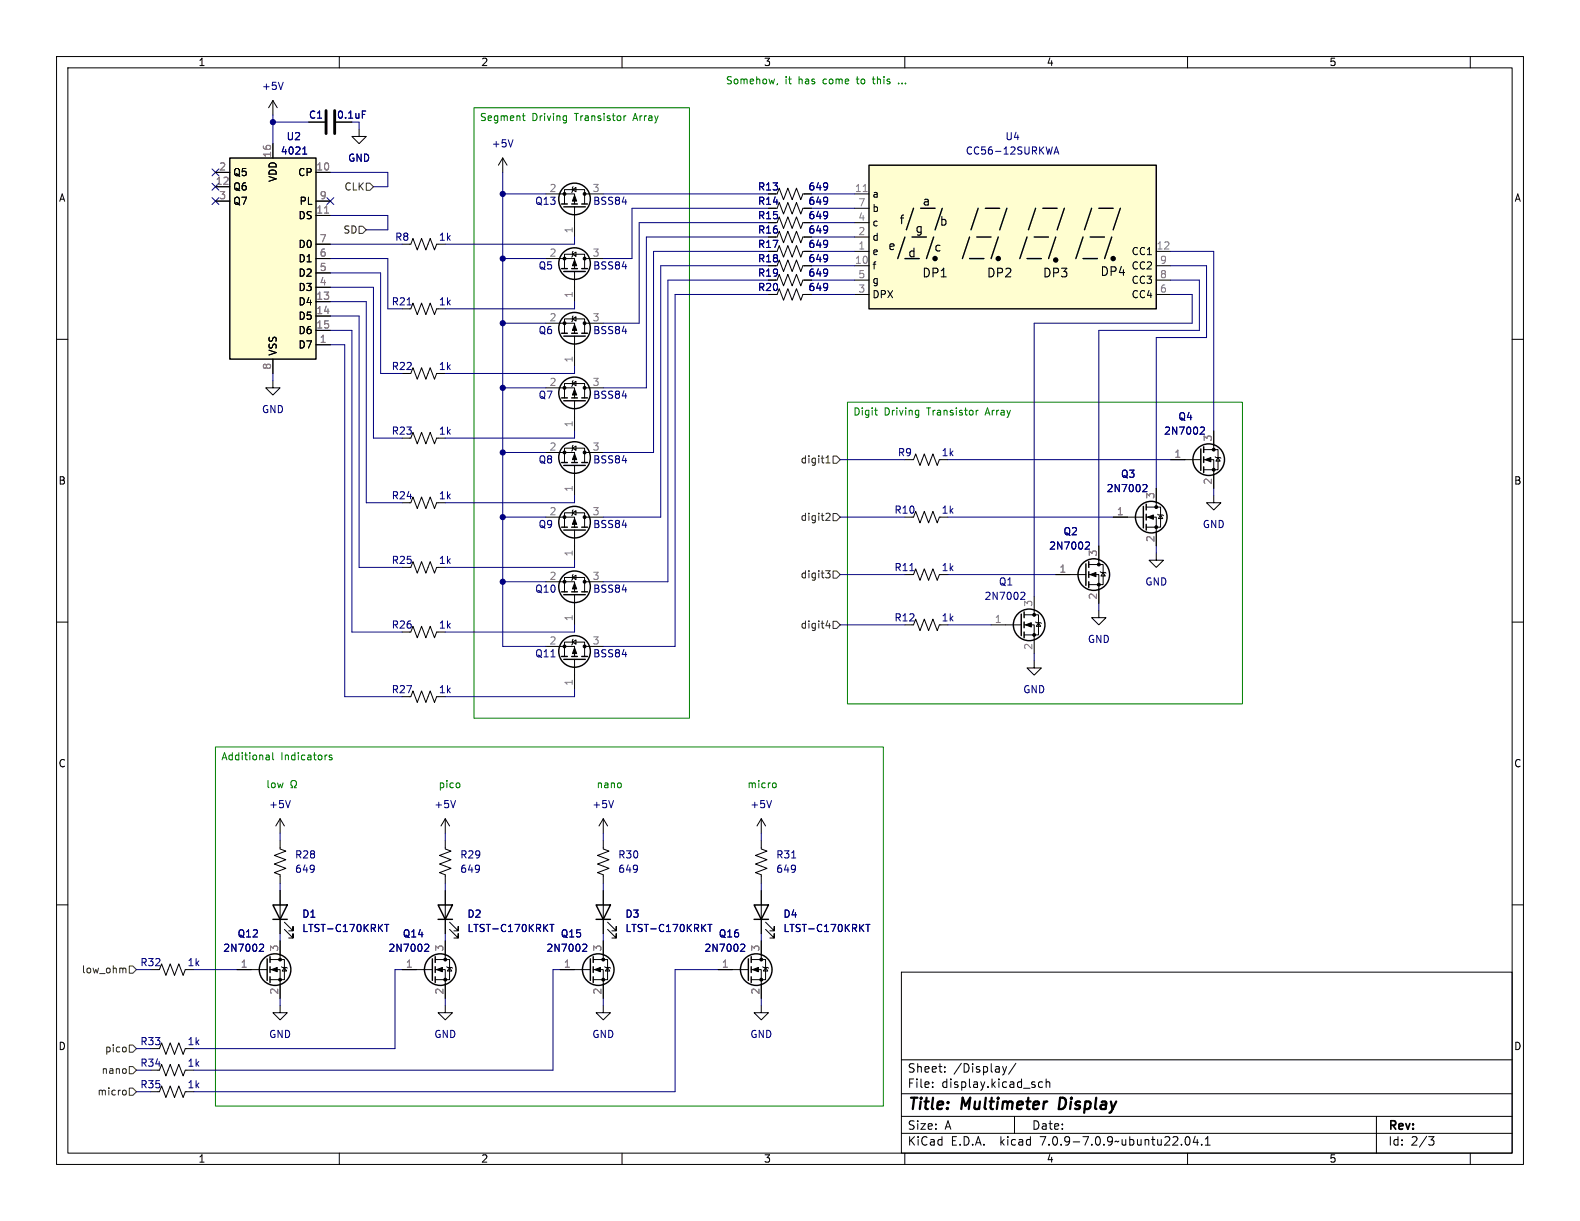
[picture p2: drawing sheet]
<svg xmlns="http://www.w3.org/2000/svg" width="279mm" height="216mm" viewBox="0 0 279 216" stroke-linecap="round" stroke-linejoin="round" font-family="sans-serif">
<g fill="none" stroke="#000" stroke-width=".18">
<path d="M10 10h259.4v195.9h-259.4zM12 12h255.4v191.9h-255.4zM48.3 17.8v2.5M48.3 17.8l-.8 1.3M48.3 17.8l.7 1.3M60 10v2M110 10v2M160 10v2M210 10v2M260 10v2M38.1 30.5h2.5M38.1 33h2.5"/>
<path d="M38.1 35.6h2.5M48.3 25.4v2.5M54.6 21.6h2.8M55.9 30.5h2.5M55.9 38.1h2.5M55.9 35.6h2.5M63.5 22.9v1.2h1.3l-1.3 1.3-1.3-1.3h1.3M88.9 27.9l-.8 1.3M88.9 27.9v2.6M88.9 27.9l.8 1.3M96.5 34.3h5.1v1.8M99.8 36.1v-2.6h3.6v2.6"/>
<path d="M101.2 33.5l.7-.4v.8zM101.3 33l-.1 .1v.8l-.1 .1M101.6 36.6v5.3M103.4 34.3h3.3M137.4 34.3l.4-1 .8 2 .7-2 .8 2 .7-2 .8 2 .4-1h1.5M137.4 36.8l.4-1 .8 2 .7-2 .8 2 .7-2 .8 2 .4-1h1.5M137.4 39.4l.4-1 .8 2 .7-2 .8 2 .7-2 .8 2 .4-1h1.5M151.1 34.3h2.6M151.1 36.8h2.6M151.1 39.4h2.6M10 60h2M55.9 53.3h2.5"/>
<path d="M55.9 55.9h2.5M55.9 58.4h2.5M55.9 50.8h2.5M55.9 48.3h2.5M55.9 45.7h2.5M55.9 43.2h2.5M72.4 43.2h.2l.4-1 .8 2 .7-2 .8 2 .8-2 .7 2 .4-1M72.6 54.6l.4-1 .8 2 .7-2 .8 2 .8-2 .7 2 .4-1M96.5 45.7h5.1v1.8M96.5 57.2h5.1v1.7M99.8 47.5v-2.5h3.6v2.5M99.8 58.9v-2.5h3.6v2.5"/>
<path d="M101.2 45l.7-.4v.7zM101.2 56.4l.7-.4v.8zM101.3 44.5l-.1 .1v.7l-.1 .2M101.3 55.9l-.1 .1v.8l-.1 .1M101.6 48v5.3M101.6 59.4v5.4M103.4 45.7h3.3M103.4 57.2h3.3M137.4 47l.4-1 .8 2 .7-2 .8 2 .7-2 .8 2 .4-1h1.5M137.4 44.5l.4-1.1 .8 2.1 .7-2.1 .8 2.1 .7-2.1 .8 2.1 .4-1h1.5M137.4 41.9l.4-1 .8 2 .7-2 .8 2 .7-2 .8 2 .4-1h1.5M137.4 49.5l.4-1 .8 2 .7-2 .8 2 .7-2 .8 2 .4-1h1.5"/>
<path d="M137.4 52.1l.4-1 .8 2 .7-2 .8 2 .7-2 .8 2 .4-1h1.5M151.1 47h2.6M151.1 44.5h2.6M151.1 41.9h2.6M151.1 49.5h2.6M151.1 52.1h2.6M204.5 47h2.5M204.5 44.5h2.5M204.5 49.5h2.5M204.5 52.1h2.5M267.4 60h2M48.3 67.3v1.3h1.2l-1.2 1.3-1.3-1.3h1.3"/>
<path d="M48.3 63.5v2.5M55.9 61h2.5M72.6 77.5l.4-1 .8 2 .7-2 .8 2 .8-2 .7 2 .4-1M72.6 66l.4-1 .8 2.1 .7-2.1 .8 2.1 .8-2.1 .7 2.1 .4-1.1M96.5 68.6h5.1v1.8M99.8 70.4v-2.6h3.6v2.6M101.2 67.8l.7-.4v.8zM101.2 79.2l.7-.3v.7zM101.3 67.3l-.1 .1v.8l-.1 .1M101.3 78.7l-.1 .2v.7l-.1 .2M101.6 70.9v5.3M103.4 68.6h3.3"/>
<path d="M212.9 79.5h2.5v3.6h-2.5M214.6 76.2v3.3M72.6 88.9l.4-1 .8 2 .7-2 .8 2 .8-2 .7 2 .4-1M96.5 91.4h5.1v1.8M96.5 80h5.1v1.8M99.8 93.2v-2.5h3.6v2.5M99.8 81.8v-2.6h3.6v2.6M101.2 90.7l.7-.4v.8zM101.3 90.2l-.1 .1v.8l-.1 .1M101.6 82.3v5.3M101.6 93.7v5.4M103.4 91.4h3.3"/>
<path d="M103.4 80h3.3M161.3 81.3h.2l.4-1 .8 2 .7-2 .8 2 .8-2 .7 2 .4-1M161.5 91.4l.4-1 .8 2.1 .7-2.1 .8 2.1 .8-2.1 .7 2.1 .4-1.1M192.5 99.8h2.6v3.6h-2.6M194.3 96.5v3.3M196.8 91.4h5.4M202.7 91.4h1.8v5.1M202.7 89.7h2.5v3.5h-2.5M204.5 97.8v1.3h1.2l-1.2 1.2-1.3-1.2h1.3M204.5 86.4v3.3M204.7 90.9l.2 .2h.7l.1 .1M205.2 91.1l.4 .6h-.7z"/>
<path d="M207 81.3h5.3M212.9 81.3h1.7v5.1M214.6 87.6v1.3h1.3l-1.3 1.3-1.2-1.3h1.2M214.9 80.8l.1 .1h.8l.1 .1M215.4 80.9l.4 .6h-.8zM10 110h2M72.6 111.8l.4-1.1 .8 2.1 .7-2.1 .8 2.1 .8-2.1 .7 2.1 .4-1M72.6 100.3l.4-1 .8 2 .7-2 .8 2 .8-2 .7 2 .4-1M96.5 114.3h5.1v1.8M96.5 102.9h5.1v1.7M99.8 116.1v-2.6h3.6v2.6M99.8 104.6v-2.5h3.6v2.5"/>
<path d="M101.2 113.5l.7-.3v.7zM101.2 102.1l.7-.4v.8zM101.3 113l-.1 .2v.7l-.1 .1M101.3 101.6l-.1 .1v.8l-.1 .1M101.6 105.2v5.3M101.6 116.6v5.3M103.4 114.3h3.3M103.4 102.9h3.3M161.5 101.6l.4-1 .8 2 .7-2 .8 2 .8-2 .7 2 .4-1M161.5 110.5l.4-1 .8 2 .7-2 .8 2 .8-2 .7 2 .4-1M175.3 110.5h5.3M181.1 110.5h1.8v5.1"/>
<path d="M181.1 108.7h2.5v3.6h-2.5M182.9 116.8v1.3h1.2l-1.2 1.3-1.3-1.3h1.3M182.9 105.4v3.3M183.1 110l.2 .1h.7l.1 .1M183.6 110.1l.4 .6h-.7zM186.7 101.6h5.3M192.5 101.6h1.8v5.1M194.3 108v1.2h1.3l-1.3 1.3-1.3-1.3h1.3M194.6 101.1l.1 .1h.8l.1 .1M195.1 101.2l.4 .7h-.8zM267.4 110h2M72.6 123.2l.4-1 .8 2 .7-2 .8 2 .8-2 .7 2 .4-1"/>
<path d="M10 160h2M49.5 148.6v1.5l1 .4-2 .8 2 .7-2 .8 2 .7-2 .8 1 .4v1.5M49.5 144.8v2.5M49.5 157.5v7.6M49.5 144.8l-.7 1.3M49.5 144.8l.8 1.3M78.7 148.6v1.5l1.1 .4-2.1 .8 2.1 .7-2.1 .8 2.1 .7-2.1 .8 1 .4v1.5M78.7 144.8l-.7 1.3M78.7 144.8v2.5M78.7 157.5v7.6M78.7 144.8l.8 1.3M106.7 148.6v1.5l1 .4-2 .8 2 .7-2 .8 2 .7-2 .8 1 .4v1.5"/>
<path d="M106.7 144.8v2.5M106.7 157.5v7.6M106.7 144.8l-.8 1.3M106.7 144.8l.7 1.3M134.6 148.6v1.5l1 .4-2 .8 2 .7-2 .8 2 .7-2 .8 1 .4v1.5M134.6 144.8l-.7 1.3M134.6 144.8v2.5M134.6 157.5v7.6M134.6 144.8l.8 1.3M267.4 160h2M28.2 171.5l.4-1.1 .7 2.1 .8-2.1 .8 2.1 .7-2.1 .8 2.1 .4-1M41.9 171.5h5.3"/>
<path d="M47.8 171.5h1.7v5M47.8 169.7h2.5v3.5h-2.5M49.5 177.8v1.3h1.3l-1.3 1.2-1.2-1.2h1.2M49.5 166.4v3.3M49.8 170.9l.1 .2h.8l.1 .1M50.3 164.3l1.5 1.6v-.8v.8h-.7M50.3 163.1l1.5 1.5v-.8v.8h-.7M50.3 171.1l.4 .6h-.8zM71.1 171.5h5.4M77 171.5h1.7v5M77 169.7h2.5v3.5h-2.5M78.7 177.8v1.3h1.3l-1.3 1.2-1.2-1.2h1.2"/>
<path d="M78.7 166.4v3.3M79 170.9l.1 .2h.8l.1 .1M79.5 171.1l.4 .6h-.8zM79.5 164.3l1.5 1.6v-.8v.8h-.7M79.5 163.1l1.5 1.5v-.8v.8h-.7M99.1 171.5h5.3M104.9 171.5h1.8v5M104.9 169.7h2.5v3.5h-2.5M106.7 177.8v1.3h1.2l-1.2 1.2-1.3-1.2h1.3M106.7 166.4v3.3M106.9 170.9l.2 .2h.7l.1 .1M107.4 164.3l1.6 1.6v-.8v.8h-.8"/>
<path d="M107.4 163.1l1.6 1.5v-.8v.8h-.8M107.4 171.1l.4 .6h-.7zM127 171.5h5.3M132.8 171.5h1.8v5M132.8 169.7h2.6v3.5h-2.6M134.6 177.8v1.3h1.3l-1.3 1.2-1.3-1.2h1.3M134.6 166.4v3.3M134.9 170.9l.1 .2h.8l.1 .1M135.4 171.1l.4 .6h-.8zM135.4 164.3l1.5 1.6v-.8v.8h-.8M135.4 163.1l1.5 1.5v-.8v.8h-.8M159.4 171.9h108v32h-108z"/>
<path d="M28.2 185.4l.4-1 .7 2 .8-2 .8 2 .7-2 .8 2 .4-1M28.2 193l.4-1 .7 2.1 .8-2.1 .8 2.1 .7-2.1 .8 2.1 .4-1.1M28.2 189.2l.4-1 .7 2 .8-2 .8 2 .7-2 .8 2 .4-1M159.4 197.4h108M159.4 193.4h108M159.4 187.4h108M164.9 192.1v.2M164.9 191.4v.1M167.1 189.4v.2M167.1 188.7v.1M177.3 188.6l.3 1M177.6 189.6l-.1 .3-.2 .2"/>
<path d="M178 188.6l-.4 1M179.4 197.4v3M179.6 188l-1.2 1.9M184.4 191.4l-.5-.1-.3 .3v.4l.2 .2h.6M185 191.4l.2-.1 .4 .1v.9M185 190.8v1.5M243.4 197.4v6.5M60 203.9v2M110 203.9v2M159.4 200.4h108M160 203.9v2M209.7 201.1l.2-.1a.81 .81 0 0 1 .6 .6 .81 .81 0 0 1-.3 .8l-.1 .1a.81 .81 0 0 1-.4-1.4z"/>
<path d="M210 203.9v2M211.4 200.9l-.4 1.1h.9M211.7 201.5v1M212.5 202.3v.2M213.1 202.5h.9M213.1 201.4l.5-.4v1.5M252.6 201h1l-.5 .6 .4 .1 .1 .5-.3 .3h-.4M260 203.9v2"/>
</g>
<path d="M187.5 194.1l-.3 2h.5" fill="none" stroke="#000" stroke-width=".4"/>
<g fill="none" stroke="#000" stroke-width=".25">
<path d="M40.6 27.9h15.3v35.6h-15.3zM99.3 36.1h1M99.7 36.6h3.8M101.1 36.1h1M102.9 36.1h1M153.7 29.2h50.8v25.4h-50.8zM161.5 36.8l-1.2 3.8M162.8 36.8h2.6M166.6 36.8l-1.2 3.8M173 36.8l-1.3 3.8M174.2 36.8h2.6M178.1 36.8l-1.3 3.8"/>
<path d="M183.1 36.8l-1.2 3.8M184.4 36.8h2.5M188.2 36.8l-1.3 3.8M193 36.8l-1.2 3.8M194.3 36.8h2.5M198.1 36.8l-1.3 3.8M99.3 47.5h1M99.3 58.9h1M99.7 48h3.8M99.7 59.4h3.8M101.1 47.5h1M101.1 58.9h1"/>
<path d="M102.9 47.5h1M102.9 58.9h1M160 41.9l-1.3 3.8M160 45.7h2.6M161.3 41.9h2.5M165.1 41.9l-1.3 3.8M171.4 45.7h2.6M171.4 41.9l-1.2 3.8M172.7 41.9h2.6M176.5 41.9l-1.2 3.8M181.6 45.7h2.5M181.6 41.9l-1.3 3.8"/>
<path d="M182.9 41.9h2.5M186.7 41.9l-1.3 3.8M191.5 45.7h2.6M191.5 41.9l-1.3 3.8M192.8 41.9h2.5M196.6 41.9l-1.3 3.8M99.3 70.4h1M99.7 70.9h3.8M101.1 70.4h1M102.9 70.4h1M212.3 79.4v3.8M212.9 79v1"/>
<path d="M99.3 93.2h1M99.3 81.8h1M99.7 93.7h3.8M99.7 82.3h3.8M101.1 93.2h1M101.1 81.8h1M102.9 93.2h1M102.9 81.8h1M192 99.7v3.8M192.5 99.3v1M202.2 89.5v3.8M202.7 89.2v1"/>
<path d="M202.7 90.9v1M202.7 92.7v1M212.9 80.8v1M212.9 82.6v1M99.3 116.1h1M99.3 104.6h1M99.7 116.6h3.8M99.7 105.2h3.8M101.1 116.1h1M101.1 104.6h1M102.9 116.1h1M102.9 104.6h1"/>
<path d="M180.6 108.6v3.8M181.1 108.2v1M181.1 110v1M181.1 111.8v1M192.5 101.1v1M192.5 102.9v1M47.2 169.5v3.9M47.8 169.2v1M47.8 170.9v1.1M47.8 172.7v1M48.3 160h2.5l-1.3 2.6zM48.3 162.6h2.5"/>
<path d="M76.5 169.5v3.9M77 169.2v1M77 170.9v1.1M77 172.7v1M77.5 160h2.5l-1.3 2.6zM77.5 162.6h2.5M104.4 169.5v3.9M104.9 169.2v1M104.9 170.9v1.1M104.9 172.7v1M105.4 160h2.5l-1.2 2.6zM105.4 162.6h2.5"/>
<path d="M132.3 169.5v3.9M132.8 169.2v1M132.8 170.9v1.1M132.8 172.7v1M133.3 160h2.6l-1.3 2.6zM133.3 162.6h2.6"/>
<circle cx="101.6" cy="35.2" r="2.79"/>
<circle cx="101.6" cy="46.6" r="2.79"/>
<circle cx="101.6" cy="58" r="2.79"/>
<circle cx="101.6" cy="69.5" r="2.79"/>
<circle cx="101.6" cy="80.9" r="2.79"/>
<circle cx="101.6" cy="92.3" r="2.79"/>
<circle cx="203.6" cy="91.4" r="2.79"/>
<circle cx="213.7" cy="81.3" r="2.79"/>
<circle cx="101.6" cy="103.8" r="2.79"/>
<circle cx="101.6" cy="115.2" r="2.79"/>
<circle cx="182" cy="110.5" r="2.79"/>
<circle cx="193.4" cy="101.6" r="2.79"/>
<circle cx="48.6" cy="171.4" r="2.79"/>
<circle cx="77.9" cy="171.4" r="2.79"/>
<circle cx="105.8" cy="171.4" r="2.79"/>
<circle cx="133.7" cy="171.4" r="2.79"/>
</g>
<g fill="#000" stroke="#000" stroke-width=".18">
<path d="M101.6 34.5l.4 1.1h-.8zM101.6 46l.4 1h-.8zM101.6 57.4l.4 1h-.8zM101.6 68.8l.4 1.1h-.8zM101.6 91.7l.4 1h-.8zM101.6 80.3l.4 1h-.8zM202.9 91.4l1.1-.3v.7zM213.1 81.3l1-.4v.8zM101.6 114.6l.4 1h-.8zM101.6 103.1l.4 1h-.8zM181.4 110.5l1-.4v.8zM192.8 101.6l1-.4v.8z"/>
<path d="M48 171.5l1-.4v.7zM77.2 171.5l1-.4v.7zM105.2 171.5l1-.4v.7zM133.1 171.5l1-.4v.7z"/>
<circle cx="99.8" cy="34.3" r=".25"/>
<circle cx="103.4" cy="34.3" r=".25"/>
<circle cx="99.8" cy="57.1" r=".25"/>
<circle cx="99.8" cy="45.7" r=".25"/>
<circle cx="103.4" cy="57.1" r=".25"/>
<circle cx="103.4" cy="45.7" r=".25"/>
<circle cx="99.8" cy="68.6" r=".25"/>
<circle cx="103.4" cy="68.6" r=".25"/>
<circle cx="214.6" cy="79.5" r=".25"/>
<circle cx="99.8" cy="80" r=".25"/>
<circle cx="99.8" cy="91.4" r=".25"/>
<circle cx="103.4" cy="80" r=".25"/>
<circle cx="103.4" cy="91.4" r=".25"/>
<circle cx="194.3" cy="99.8" r=".25"/>
<circle cx="204.5" cy="93.2" r=".25"/>
<circle cx="204.5" cy="89.7" r=".25"/>
<circle cx="214.6" cy="83.1" r=".25"/>
<circle cx="99.8" cy="102.9" r=".25"/>
<circle cx="99.8" cy="114.3" r=".25"/>
<circle cx="103.4" cy="114.3" r=".25"/>
<circle cx="103.4" cy="102.9" r=".25"/>
<circle cx="182.9" cy="112.3" r=".25"/>
<circle cx="182.9" cy="108.7" r=".25"/>
<circle cx="194.3" cy="103.4" r=".25"/>
<circle cx="49.5" cy="173.2" r=".25"/>
<circle cx="49.5" cy="169.7" r=".25"/>
<circle cx="78.7" cy="173.2" r=".25"/>
<circle cx="78.7" cy="169.7" r=".25"/>
<circle cx="106.7" cy="173.2" r=".25"/>
<circle cx="106.7" cy="169.7" r=".25"/>
<circle cx="134.6" cy="173.2" r=".25"/>
<circle cx="134.6" cy="169.7" r=".25"/>
</g>
<g fill="none" stroke="#000080" stroke-width=".18">
<path d="M48.3 21.6h6.3M48.3 20.3v5.1M58.4 30.5h10.2v2.5h-2.6M58.4 38.1h10.2v2.5h-3.8M63.5 21.6v1.3M88.9 30.5v83.8h7.6M88.9 34.3h7.6M106.7 34.3h29.2M135.9 39.4h-22.9v17.8h-6.3M135.9 36.8h-24.1v8.9h-5.1M143.5 39.4h7.6M143.5 36.8h7.6"/>
<path d="M143.5 34.3h7.6M58.4 43.2h12.7M58.4 55.9h5.1v44.4h7.6M58.4 58.4h3.8v53.4h8.9M58.4 45.7h10.2v8.9h2.5M58.4 48.3h8.9v17.7h3.8M58.4 53.3h6.4v35.6h6.3M58.4 50.8h7.6v26.7h5.1M72 53.9h.7M88.9 57.2h7.6M88.9 45.7h7.6M101.6 41.9v1.3h-22.9"/>
<path d="M101.6 53.3v1.3h-22.9M135.9 47h-19.1v44.4h-10.1M135.9 44.5h-20.3v35.5h-8.9M135.9 52.1h-16.5v62.2h-12.7M135.9 49.5h-17.8v53.4h-11.4M135.9 41.9h-21.6v26.7h-7.6M143.5 44.5h7.6M143.5 47h7.6M143.5 49.5h7.6M143.5 52.1h7.6M143.5 41.9h7.6M207 49.5h5.1v8.9h-17.8v38.1"/>
<path d="M207 44.5h7.6v31.7M207 47h6.4v12.7h-8.9v26.7M207 52.1h3.8v5.1h-27.9v48.2M48.3 66v1.3M58.4 61h2.6v62.2h10.1M88.9 68.6h7.6M101.6 64.8v1.2h-22.9M101.6 76.2v1.3h-22.9M88.9 91.4h7.6M88.9 80h7.6M101.6 87.6v1.3h-22.9M101.6 99.1v1.2h-22.9"/>
<path d="M148.6 81.3h11.4M148.6 91.4h11.4M167.6 81.3h39.4M167.6 91.4h29.2M204.5 96.5v1.3M214.6 86.4v1.2M88.9 102.9h7.6M101.6 110.5v1.3h-22.9M148.6 110.5h11.4M148.6 101.6h11.4M160.9 100.9h.7M167.6 110.5h7.7"/>
<path d="M167.6 101.6h19.1M182.9 115.6v1.2M194.3 106.7v1.3M101.6 121.9v1.3h-22.9M49.5 147.3v1.3M49.5 156.2v1.3M78.7 147.3v1.3M78.7 156.2v1.3M106.7 147.3v1.3M106.7 156.2v1.3M134.6 147.3v1.3M134.6 156.2v1.3"/>
<path d="M140 151.7h.7M24.1 171.5h2.6M34.3 171.5h7.6M49.5 165.1v1.3M49.5 176.5v1.3M71.1 171.5h-1.3v13.9h-35.5M78.7 165.1v1.3M78.7 176.5v1.3M99.1 171.5h-1.3v17.7h-63.5M106.7 165.1v1.3M106.7 176.5v1.3M127 171.5h-7.6v21.5h-85.1"/>
<path d="M134.6 165.1v1.3M134.6 176.5v1.3M24.1 189.2h2.6M24.1 185.4h2.6M24.1 193h2.6"/>
</g>
<g fill="none" stroke="#000084" stroke-width=".18">
<path d="M50.1 14.5l-.4 1.3M64.1 19.6h.6M37.5 32.4l1.2 1.2M37.5 29.9l1.2 1.2M37.5 35l1.2 1.2M38.7 32.4l-1.2 1.2M38.7 29.9l-1.2 1.2M38.7 35l-1.2 1.2M53.5 27.2h.8M53.7 26.3l.2-.3v1.2M57.8 35l1.2 1.2M59 35l-1.2 1.2"/>
<path d="M90.7 24.7l-.4 1.3M186.4 27.2l.4-1.2 .4 1.2M186.5 26.9h.6M212.4 75.5l.5 .1 .1 .3-.8 .9h.8M192.1 95.8l.4 .1 .2 .3-.8 .9h.8M202.3 85.7h.4l.1 .3-.8 .9h.8M180.7 104.7l.4 .1 .1 .3-.7 .9h.7M51.3 141.5l-.4 1.3M80.6 141.5l-.5 1.3M108.5 141.5l-.4 1.3M136.4 141.5l-.4 1.3M46.1 166.9l.4 .1 .1 .3-.8 .9h.8"/>
<path d="M68 163.5h.8M68.4 163.5v1.2M75.3 166.9l.4 .1 .1 .3-.8 .9h.8M97.2 163.5h.8M97.6 163.5v1.2M103.2 166.9l.4 .1 .2 .3-.8 .9h.8M125.2 163.5h.7M125.5 163.5v1.2M131.2 166.9l.4 .1 .1 .3-.8 .9h.8M153.1 163.5h.7M153.5 163.5v1.2"/>
</g>
<g fill="#fffed0" stroke="#fffed0" stroke-width=".18">
<path d="M153.7 29.2h50.8v25.4h-50.8z"/>
<path d="M40.6 27.9h15.3v35.6h-15.3z"/>
</g>
<g fill="#000" stroke="#000" stroke-width=".25">
<circle cx="165.4" cy="45.7" r=".36"/>
<circle cx="176.5" cy="45.7" r=".36"/>
<circle cx="186.7" cy="46" r=".36"/>
<circle cx="196.8" cy="45.7" r=".36"/>
</g>
<path d="M57.4 37.7h.7M152.6 33.9h.8" fill="none" stroke="#808080" stroke-width=".18"/>
<path d="M57.7 19.6v4M59.2 19.6v4" fill="none" stroke="#000" stroke-width=".51"/>
<g fill="none" stroke="#800000" stroke-width=".18">
<path d="M64.8 32.4h.6l.6 .6-.6 .7h-.6zM63.5 40h.6l.7 .6-.7 .7h-.6zM146.1 81.9h.7M146.1 81l.3-.4v1.3M146.2 90.7l.5 .1 .1 .3-.8 .9h.8M147.3 80.6h.7l.6 .7-.6 .6h-.7zM147.3 90.8h.7l.6 .6-.6 .7h-.7zM146 100.9h.8l-.4 .5 .3 .1 .1 .4-.3 .3h-.3M146.4 109.7l-.3 .9h.7M146.7 110.2v.9M147.3 109.9h.7l.6 .6-.6 .6h-.7zM147.3 101h.7l.6 .6-.6 .6h-.7z"/>
<path d="M21.9 171.2l.4 .2v.6M22.9 170.8h.6l.6 .7-.6 .6h-.6zM21.9 192.8h.3l.1 .2v.5l-.4 .1M22.3 185.3v.6M22.9 192.4h.6l.6 .6-.6 .7h-.6zM22.9 188.6h.6l.6 .6-.6 .7h-.6zM22.9 184.8h.6l.6 .6-.6 .7h-.6z"/>
</g>
<g fill="none" stroke="#008000" stroke-width=".18">
<path d="M83.8 19.1h38.1v107.9h-38.1zM137.5 14.8l-.1 .2M154.3 14h.4M154.4 13.6l.1 1.2M158.9 14.7v.1M92.4 20.5h.5M92.6 20.1v1l.3 .2M100.1 20.5h.1M100.2 20.5v1l-.1 .2M100.2 21.3h-.1M110.3 20.5v.8M110.7 20.5l-.4 .2"/>
<path d="M149.9 71.1h69.8v53.4h-69.8zM154.7 72.5h.4M154.9 73.3l.2 .1M162.3 72.5l.2 .1M162.5 72.5v1.1l-.2 .2M162.5 73.3l-.2 .1M172.6 72.5v.9M173 72.5l-.4 .3M38.1 132.1h118.1v63.5h-118.1zM47.2 133.5h.2l.2 .2v.7M47.6 134.3l-.4 .1M47.6 133.8l-.4 .1"/>
<path d="M48.2 133.1v1.1l.2 .2M51.4 139.3h.3v-.3a.54 .54 0 0 1-.2-.7 .54 .54 0 0 1 .7-.2 .58 .58 0 0 1-.1 .9v.3h.3M58.7 133.6l-.3-.1-.2 .2 .1 .2 .4 .1v.3h-.5M81.3 138.6v.6M136.8 138.4l.3 .1 .2 .2-.1 .5-.4 .1"/>
</g>
<g fill="#000080" stroke="#000080" stroke-width=".18">
<circle cx="88.9" cy="57.2" r=".46"/>
<circle cx="88.9" cy="68.6" r=".46"/>
<circle cx="48.3" cy="21.6" r=".46"/>
<circle cx="88.9" cy="45.7" r=".46"/>
<circle cx="88.9" cy="34.3" r=".46"/>
<circle cx="88.9" cy="80" r=".46"/>
<circle cx="88.9" cy="102.9" r=".46"/>
<circle cx="88.9" cy="91.4" r=".46"/>
</g>
<g font-size="2.8">
<text x="160.4" y="196.8">Title:</text>
<text x="170.1" y="196.8">Multimeter</text>
<text x="188.1" y="196.8">Display</text>
</g>
<g font-size="2.1">
<text x="158.9" y="39.9">f</text>
<text x="161.7" y="41.4">g</text>
<text x="163" y="36.6">a</text>
<text x="166.1" y="40.2">b</text>
<text x="156.9" y="44.5">e</text>
<text x="160.5" y="45.8">d</text>
<text x="165.1" y="44.7">c</text>
<text x="163" y="49.3">DP1</text>
<text x="174.4" y="49.3">DP2</text>
<text x="184.3" y="49.3">DP3</text>
<text x="194.5" y="49.1">DP4</text>
<text x="160.4" y="189.9">Sheet:</text>
<text x="168.6" y="189.9">/Display/</text>
<text x="160.4" y="192.6">File:</text>
<text x="166.5" y="192.6">display.kicad_sch</text>
<text x="160.4" y="202.8">KiCad</text>
<text x="160.4" y="200">Size:</text>
<text x="167.1" y="200">A</text>
<text x="168.1" y="202.8">E.D.A.</text>
<text x="177" y="202.8">kicad</text>
<text x="182.4" y="200">Date:</text>
<text x="184.2" y="202.8">7.0.9-7.0.9~ubuntu22.04.1</text>
<text x="245.4" y="200.2">Rev:</text>
<text x="245.4" y="202.8">Id:</text>
<text x="249.5" y="202.8">2/3</text>
</g>
<g font-size="1.8">
<text x="35" y="11.9">1</text>
<text x="85" y="11.9">2</text>
<text x="135" y="11.9">3</text>
<text x="185" y="11.9">4</text>
<text x="235" y="11.9">5</text>
<text x="59.5" y="21.2">0.1uF</text>
<text x="10.3" y="35.9">A</text>
<text x="41.1" y="33.9">Q6</text>
<text x="41.1" y="31.3">Q5</text>
<text x="49.1" y="32.3" transform="rotate(-90 49.1 32.3)">VDD</text>
<text x="52.6" y="31.3">CP</text>
<text x="133.9" y="33.9">R13</text>
<text x="154.2" y="35.2">a</text>
<text x="267.7" y="35.9">A</text>
<text x="41.1" y="36.4">Q7</text>
<text x="52.7" y="39">DS</text>
<text x="52.9" y="36.4">PL</text>
<text x="133.9" y="36.4">R14</text>
<text x="133.9" y="39">R15</text>
<text x="133.9" y="41.5">R16</text>
<text x="154.2" y="40.2">c</text>
<text x="154.2" y="37.7">b</text>
<text x="52.7" y="46.6">D1</text>
<text x="52.7" y="44">D0</text>
<text x="133.9" y="46.6">R18</text>
<text x="133.9" y="44">R17</text>
<text x="154.2" y="45.3">e</text>
<text x="154.2" y="47.9">f</text>
<text x="154.2" y="42.8">d</text>
<text x="200" y="45.3">CC1</text>
<text x="200" y="47.9">CC2</text>
<text x="52.7" y="51.7">D3</text>
<text x="52.7" y="49.1">D2</text>
<text x="133.9" y="49.1">R19</text>
<text x="133.9" y="51.7">R20</text>
<text x="154.2" y="52.9">DPX</text>
<text x="154.2" y="50.4">g</text>
<text x="200" y="52.9">CC4</text>
<text x="200" y="50.4">CC3</text>
<text x="52.7" y="54.2">D4</text>
<text x="52.7" y="56.7">D5</text>
<text x="52.7" y="59.3">D6</text>
<text x="49.1" y="63" transform="rotate(-90 49.1 63)">VSS</text>
<text x="52.7" y="61.8">D7</text>
<text x="10.3" y="85.9">B</text>
<text x="267.7" y="85.9">B</text>
<text x="10.3" y="135.9">C</text>
<text x="267.7" y="135.9">C</text>
<text x="10.3" y="185.9">D</text>
<text x="267.7" y="185.9">D</text>
<text x="35" y="205.8">1</text>
<text x="85" y="205.8">2</text>
<text x="135" y="205.8">3</text>
<text x="185" y="205.8">4</text>
<text x="235" y="205.8">5</text>
</g>
<g font-size="1.8" fill="#000084">
<text x="46.2" y="16.1">+5V</text>
<text x="49.6" y="27.5">4021</text>
<text x="61.5" y="28.8">GND</text>
<text x="86.9" y="26.3">+5V</text>
<text x="170.7" y="27.5">CC56-12SURKWA</text>
<text x="142.9" y="33.9">649</text>
<text x="104.8" y="36.4">BSS84</text>
<text x="142.9" y="36.4">649</text>
<text x="142.9" y="39">649</text>
<text x="142.9" y="41.5">649</text>
<text x="77.5" y="42.8">1k</text>
<text x="104.8" y="47.9">BSS84</text>
<text x="142.9" y="46.6">649</text>
<text x="142.9" y="44">649</text>
<text x="142.9" y="49.1">649</text>
<text x="142.9" y="51.7">649</text>
<text x="77.5" y="54.2">1k</text>
<text x="104.8" y="59.3">BSS84</text>
<text x="77.5" y="65.6">1k</text>
<text x="104.8" y="70.7">BSS84</text>
<text x="46.2" y="73.3">GND</text>
<text x="77.5" y="77.1">1k</text>
<text x="205.7" y="77.1">2N7002</text>
<text x="104.8" y="82.1">BSS84</text>
<text x="166.4" y="80.9">1k</text>
<text x="77.5" y="88.5">1k</text>
<text x="195.6" y="87.2">2N7002</text>
<text x="104.8" y="93.6">BSS84</text>
<text x="166.4" y="91">1k</text>
<text x="212.6" y="93.6">GND</text>
<text x="77.5" y="99.9">1k</text>
<text x="166.4" y="101.2">1k</text>
<text x="185.4" y="97.4">2N7002</text>
<text x="104.8" y="105">BSS84</text>
<text x="174" y="106.3">2N7002</text>
<text x="202.4" y="103.7">GND</text>
<text x="77.5" y="111.4">1k</text>
<text x="166.4" y="110.1">1k</text>
<text x="192.3" y="113.9">GND</text>
<text x="104.8" y="116.4">BSS84</text>
<text x="77.5" y="122.8">1k</text>
<text x="180.8" y="122.8">GND</text>
<text x="47.5" y="143.1">+5V</text>
<text x="76.7" y="143.1">+5V</text>
<text x="104.6" y="143.1">+5V</text>
<text x="132.6" y="143.1">+5V</text>
<text x="52.1" y="154.5">649</text>
<text x="81.3" y="154.5">649</text>
<text x="109.2" y="154.5">649</text>
<text x="137.2" y="154.5">649</text>
<text x="53.3" y="165">LTST-C170KRKT</text>
<text x="82.6" y="165">LTST-C170KRKT</text>
<text x="110.5" y="165">LTST-C170KRKT</text>
<text x="138.4" y="165">LTST-C170KRKT</text>
<text x="33.1" y="171">1k</text>
<text x="39.4" y="168.5">2N7002</text>
<text x="68.6" y="168.5">2N7002</text>
<text x="96.5" y="168.5">2N7002</text>
<text x="124.5" y="168.5">2N7002</text>
<text x="33.1" y="185">1k</text>
<text x="47.5" y="183.7">GND</text>
<text x="76.7" y="183.7">GND</text>
<text x="104.6" y="183.7">GND</text>
<text x="132.6" y="183.7">GND</text>
<text x="33.1" y="188.8">1k</text>
<text x="33.1" y="192.6">1k</text>
</g>
<g font-size="1.8" fill="#008000">
<text x="128.3" y="15">Somehow,</text>
<text x="138.8" y="15">it</text>
<text x="141.3" y="15">has</text>
<text x="145.8" y="15">come</text>
<text x="152" y="15">to</text>
<text x="155" y="15">this</text>
<text x="159.7" y="15">...</text>
<text x="84.8" y="21.7">Segment</text>
<text x="94" y="21.7">Driving</text>
<text x="101.7" y="21.7">Transistor</text>
<text x="112.3" y="21.7">Array</text>
<text x="150.8" y="73.8">Digit</text>
<text x="156.3" y="73.8">Driving</text>
<text x="164" y="73.8">Transistor</text>
<text x="174.6" y="73.8">Array</text>
<text x="39.1" y="134.8">Additional</text>
<text x="49.7" y="134.8">Indicators</text>
<text x="47" y="139.5">low</text>
<text x="77.5" y="139.5">pico</text>
<text x="105.4" y="139.5">nano</text>
<text x="132.1" y="139.5">micro</text>
</g>
<g font-size="1.8" fill="#000080">
<text x="54.5" y="21.2">C1</text>
<text x="50.6" y="25">U2</text>
<text x="177.7" y="25">U4</text>
<text x="94.5" y="36.4">Q13</text>
<text x="69.8" y="42.8">R8</text>
<text x="95.1" y="47.9">Q5</text>
<text x="69.2" y="54.2">R21</text>
<text x="95.1" y="59.3">Q6</text>
<text x="69.2" y="65.6">R22</text>
<text x="95.1" y="70.7">Q7</text>
<text x="69.2" y="77.1">R23</text>
<text x="208.3" y="74.5">Q4</text>
<text x="95.1" y="82.1">Q8</text>
<text x="158.7" y="80.9">R9</text>
<text x="69.2" y="88.5">R24</text>
<text x="198.1" y="84.7">Q3</text>
<text x="95.1" y="93.6">Q9</text>
<text x="158.1" y="91">R10</text>
<text x="188" y="94.8">Q2</text>
<text x="69.2" y="99.9">R25</text>
<text x="158.1" y="101.2">R11</text>
<text x="94.5" y="105">Q10</text>
<text x="176.5" y="103.7">Q1</text>
<text x="69.2" y="111.4">R26</text>
<text x="158.1" y="110.1">R12</text>
<text x="94.5" y="116.4">Q11</text>
<text x="69.2" y="122.8">R27</text>
<text x="52.1" y="152">R28</text>
<text x="81.3" y="152">R29</text>
<text x="109.2" y="152">R30</text>
<text x="137.2" y="152">R31</text>
<text x="41.9" y="166">Q12</text>
<text x="53.3" y="162.5">D1</text>
<text x="71.1" y="166">Q14</text>
<text x="82.6" y="162.5">D2</text>
<text x="99.1" y="166">Q15</text>
<text x="110.5" y="162.5">D3</text>
<text x="127" y="166">Q16</text>
<text x="138.4" y="162.5">D4</text>
<text x="24.7" y="171">R32</text>
<text x="24.7" y="185">R33</text>
<text x="24.7" y="188.8">R34</text>
<text x="24.7" y="192.6">R35</text>
</g>
<g font-size="1.8" fill="#808080">
<text x="48" y="28" transform="rotate(-90 48 28)">16</text>
<text x="38.1" y="32.8">12</text>
<text x="38.7" y="30.2">2</text>
<text x="38.7" y="35.3">3</text>
<text x="55.8" y="30.2">10</text>
<text x="56.4" y="35.3">9</text>
<text x="97.1" y="34">2</text>
<text x="104.7" y="34">3</text>
<text x="151.1" y="34">11</text>
<text x="55.8" y="37.8">11</text>
<text x="101.3" y="41.3" transform="rotate(-90 101.3 41.3)">1</text>
<text x="151.7" y="41.7">2</text>
<text x="151.7" y="39.1">4</text>
<text x="151.7" y="36.6">7</text>
<text x="56.4" y="45.5">6</text>
<text x="56.4" y="42.9">7</text>
<text x="97.1" y="45.5">2</text>
<text x="104.7" y="45.5">3</text>
<text x="151.1" y="46.7">10</text>
<text x="151.7" y="44.2">1</text>
<text x="204.4" y="44.2">12</text>
<text x="205" y="46.7">9</text>
<text x="55.8" y="53.1">13</text>
<text x="56.4" y="50.5">4</text>
<text x="56.4" y="48">5</text>
<text x="101.3" y="52.8" transform="rotate(-90 101.3 52.8)">1</text>
<text x="151.7" y="51.8">3</text>
<text x="151.7" y="49.3">5</text>
<text x="205" y="51.8">6</text>
<text x="205" y="49.3">8</text>
<text x="55.8" y="55.6">14</text>
<text x="55.8" y="58.2">15</text>
<text x="97.1" y="56.9">2</text>
<text x="104.7" y="56.9">3</text>
<text x="48" y="65.5" transform="rotate(-90 48 65.5)">8</text>
<text x="56.4" y="60.7">1</text>
<text x="101.3" y="64.2" transform="rotate(-90 101.3 64.2)">1</text>
<text x="97.1" y="68.3">2</text>
<text x="104.7" y="68.3">3</text>
<text x="101.3" y="75.6" transform="rotate(-90 101.3 75.6)">1</text>
<text x="97.1" y="79.8">2</text>
<text x="104.7" y="79.8">3</text>
<text x="207.6" y="81">1</text>
<text x="214.4" y="78.2" transform="rotate(-90 214.4 78.2)">3</text>
<text x="101.3" y="87.1" transform="rotate(-90 101.3 87.1)">1</text>
<text x="204.2" y="88.3" transform="rotate(-90 204.2 88.3)">3</text>
<text x="214.4" y="85.8" transform="rotate(-90 214.4 85.8)">2</text>
<text x="97.1" y="91.2">2</text>
<text x="104.7" y="91.2">3</text>
<text x="197.4" y="91.2">1</text>
<text x="204.2" y="96" transform="rotate(-90 204.2 96)">2</text>
<text x="101.3" y="98.5" transform="rotate(-90 101.3 98.5)">1</text>
<text x="187.3" y="101.3">1</text>
<text x="194.1" y="98.5" transform="rotate(-90 194.1 98.5)">3</text>
<text x="97.1" y="102.6">2</text>
<text x="104.7" y="102.6">3</text>
<text x="182.6" y="107.4" transform="rotate(-90 182.6 107.4)">3</text>
<text x="194.1" y="106.1" transform="rotate(-90 194.1 106.1)">2</text>
<text x="101.3" y="109.9" transform="rotate(-90 101.3 109.9)">1</text>
<text x="175.8" y="110.2">1</text>
<text x="97.1" y="114">2</text>
<text x="104.7" y="114">3</text>
<text x="182.6" y="115" transform="rotate(-90 182.6 115)">2</text>
<text x="101.3" y="121.4" transform="rotate(-90 101.3 121.4)">1</text>
<text x="42.5" y="171.2">1</text>
<text x="49.3" y="168.3" transform="rotate(-90 49.3 168.3)">3</text>
<text x="71.7" y="171.2">1</text>
<text x="78.5" y="168.3" transform="rotate(-90 78.5 168.3)">3</text>
<text x="99.6" y="171.2">1</text>
<text x="106.4" y="168.3" transform="rotate(-90 106.4 168.3)">3</text>
<text x="127.6" y="171.2">1</text>
<text x="134.4" y="168.3" transform="rotate(-90 134.4 168.3)">3</text>
<text x="49.3" y="176" transform="rotate(-90 49.3 176)">2</text>
<text x="78.5" y="176" transform="rotate(-90 78.5 176)">2</text>
<text x="106.4" y="176" transform="rotate(-90 106.4 176)">2</text>
<text x="134.4" y="176" transform="rotate(-90 134.4 176)">2</text>
</g>
<g font-size="1.8" fill="#800000">
<text x="60.8" y="33.9">CLK</text>
<text x="60.6" y="41.5">SD</text>
<text x="141.5" y="82.1">digit1</text>
<text x="141.5" y="92.3">digit2</text>
<text x="141.5" y="102.5">digit3</text>
<text x="141.5" y="111.4">digit4</text>
<text x="14.4" y="172.3">low_ohm</text>
<text x="17.9" y="190.1">nano</text>
<text x="18.5" y="186.3">pico</text>
<text x="17.1" y="193.9">micro</text>
</g>
</svg>
